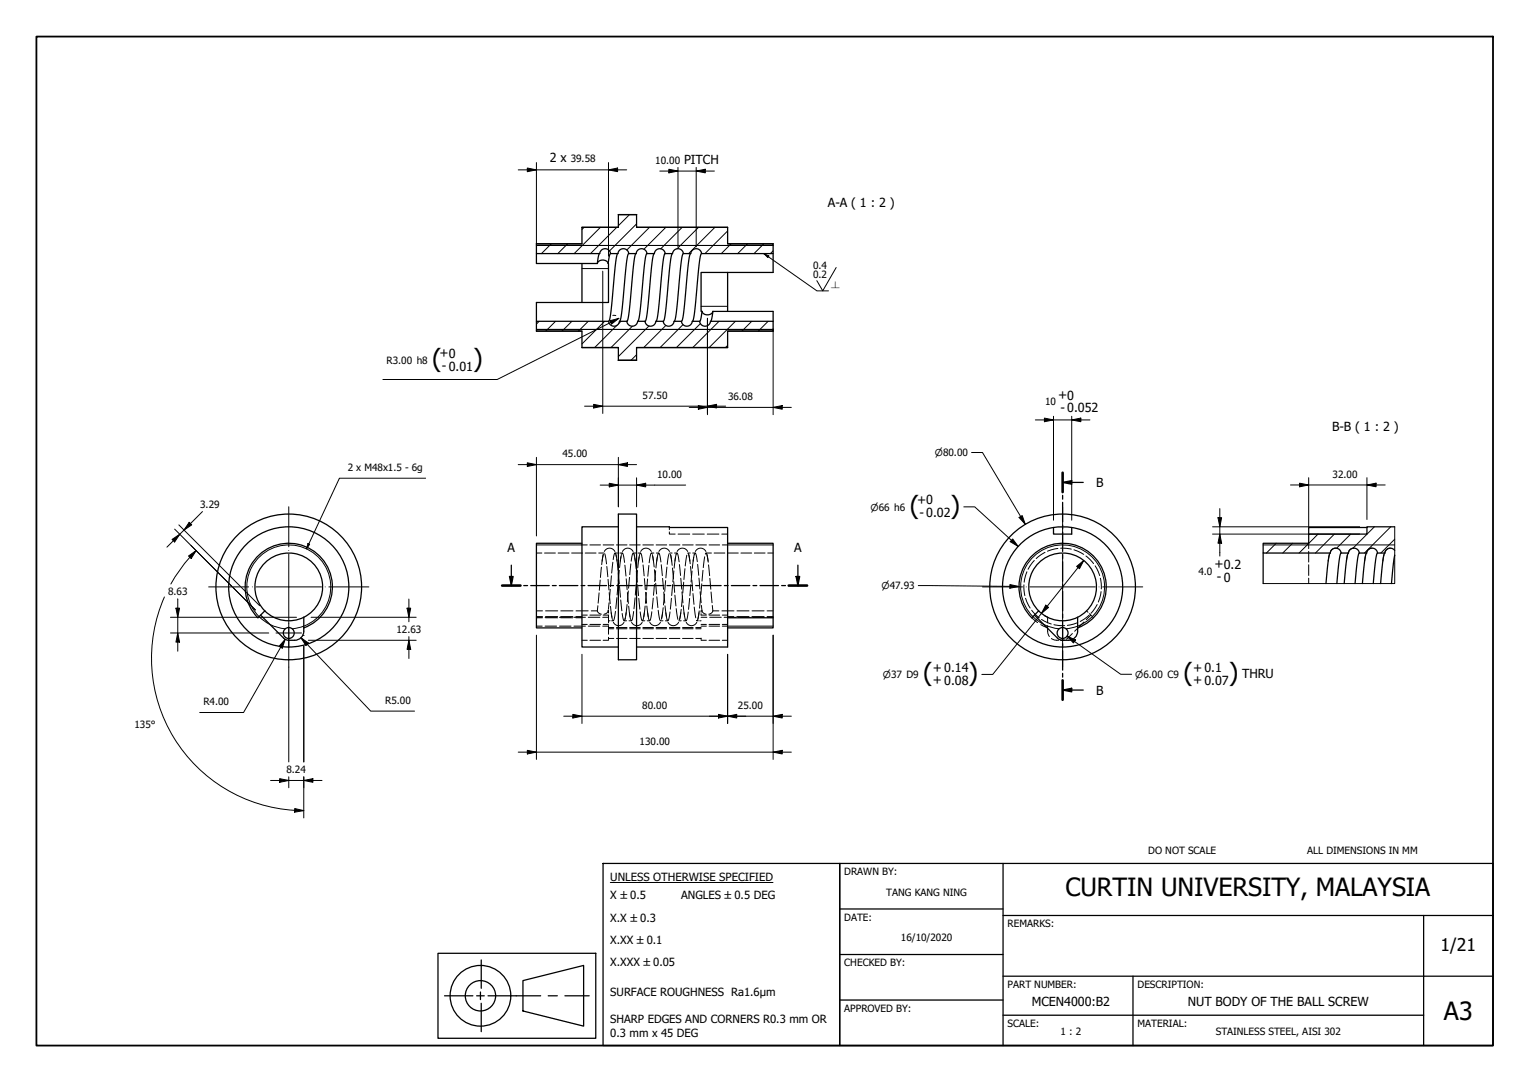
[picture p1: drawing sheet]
<svg xmlns="http://www.w3.org/2000/svg" width="420mm" height="297mm" viewBox="0 0 420 297" stroke-linecap="round" stroke-linejoin="round" font-family="sans-serif">
<!-- layer: Hatch (ISO) -->
<g fill="none" stroke="#000" stroke-width=".27">
<path d="M172.9 58.9l-3.1 3.1M151.4 66.9l-2.7 2.7M155.9 66.9l-2.7 2.7M160.4 62.4l-.6 .6M164.9 62.4l-7.2 7.2M169.4 62.4l-7.2 7.2M174.8 61.5l-7.4 7.4M178.3 62.4l-6.2 6.2M182.8 62.4l-6 6M184.7 69.5l-.1 .1M187.3 62.4l-5.9 5.9M191.8 62.4l-5.9 5.9"/>
<path d="M196.3 62.4l-7.2 7.2M199.8 63.4l-6.2 6.2M200.8 66.9l-2.7 2.7M205.3 66.9l-2.7 2.7M209.8 66.9l-2.7 2.7M212.3 68.9l-.7 .7M148.1 88.2l-.8 .8M152.6 88.2l-2.7 2.7M157 88.2l-2.6 2.7M161.5 88.2l-2.6 2.7M166 88.2l-6.2 6.2M169.4 89.3l-6.1 6.1"/>
<path d="M170.5 88.2l-.6 .7M173.7 89.5l-5.9 5.9M174.8 97.4l-1.5 1.5M178.2 89.5l-8.4 8.4M182.9 89.3l-6.1 6.1M187.6 89.1l-6.3 6.3M192.4 88.8l-6.6 6.6M197.5 88.2l-7.2 7.2M199.8 94.8l-.6 .6M202 88.2l-7.3 7.2M206.4 88.2l-2.6 2.7M210.9 88.2l-2.7 2.7"/>
<path d="M350.5 149.1l-2.7 2.7M354.9 149.1l-2.6 2.7M361.9 146.6l-5.1 5.2M366.4 146.6l-5.2 5.2M370.3 151.7l-.1 .1M370.9 146.6l-3.9 3.9M377.4 144.6l-5.9 5.9M381.9 144.6l-7.2 7.2M383 148l-3.8 3.8"/>
</g>
<!-- layer: Hidden (ISO) -->
<g fill="none" stroke="#000" stroke-width=".27">
<path d="M147.3 151.8h1.5M149.5 151.8h3M153.3 151.8h2.9M157 151.8h3M159.8 149.6h1.5M160.7 151.8h3M162 149.6h2.9M164.4 151.8h1.5M164.8 159.2l-.2 2.9M165.2 155.7l-.3 2.8M165.6 149.6h2.9M165.7 152.3l-.4 1.7"/>
<path d="M165.7 152.2l-.5 2.8M165.9 151.4a1.61 1.61 0 0 1 1.5-.9 1.61 1.61 0 0 1 1.5 .9M166.1 152l.5 2.8M166.6 155.5l.3 2.8M167 159l.2 3M167.9 158.1l-.2 2.9M168.3 154.4l-.3 2.9M168.9 151.8h.7M169.1 152.3l.4 1.7M169.3 152.8l-.4-1-.5 1.8M169.3 149.6h2.9M169.4 153.6l.3 2.9"/>
<path d="M169.8 157.3l.3 2.9M170.1 156.6l-.3 3M170.2 151.8h.7M170.5 152.8l-.4 3M170.7 152.3l-.4 1.7M170.7 152.1l.2-.3 .2 .3 .4 2.3M170.9 151.4a1.61 1.61 0 0 1 1.5-.9 1.61 1.61 0 0 1 1.5 .9M171.6 155.1l.3 3M172 158.9l.2 3M172.9 158.5l-.3 3M172.9 149.6h2.9M173.2 154.8l-.3 3"/>
<path d="M173.9 151.8h.7M174.1 152.3l.4 1.7M174.2 152.4l-.4-.5-.5 2.2M174.3 153.1l.4 3M174.8 156.8l.2 3M175.1 156.6l-.3 3M175.2 151.8h.7M175.5 152.9l-.4 3M175.7 152.3l-.4 1.7M175.7 152.1l.2-.3 .2 .4 .4 2.1M175.9 151.4a1.61 1.61 0 0 1 1.5-.9 1.61 1.61 0 0 1 1.5 .9M176.5 149.6h2.9"/>
<path d="M176.6 155.1l.3 3M177 158.8l.2 3.1M177.8 158.9l-.2 3M178.2 155.2l-.3 3M178.9 151.8h.7M179 152l-.1-.2-.3 .5-.3 2.2M179.1 152.3l.4 1.7M179.2 152.7l.4 3M179.7 156.4l.3 3M180.1 156.7l-.3 3M180.2 149.6h2.9M180.2 151.8h.7"/>
<path d="M180.5 152.9l-.4 3M180.7 152.3l-.4 1.7M180.7 152.2l.2-.4 .6 2.5M180.9 151.4a1.61 1.61 0 0 1 1.5-.9 1.61 1.61 0 0 1 1.5 .9M181.6 155l.3 3M182 158.8l.2 3M182.8 159.4l-.3 3M183.1 155.7l-.2 2.9M183.7 152l-.5 2.9M183.8 146v.6h1.6M183.8 144.8v.6M183.8 149.6h2.9"/>
<path d="M183.9 151.8h.7M184.5 154l-.4-1.7 .5 2.9M184.7 155.9l.2 3M185 159.7l.3 2.9M185 156.7l-.2 3M185.2 151.8h.7M185.3 154l.3-1.6 .4-.6 .5 2.4M185.5 153l-.4 3M185.9 151.4a1.61 1.61 0 0 1 1.5-.9 1.61 1.61 0 0 1 1.5 .9M186.2 146.6h3.2M186.6 155l.3 3M186.9 158.7l.3 3"/>
<path d="M187.4 149.6h3M187.8 159.8l-.3 3M188.1 156.1l-.3 3M188.6 152.4l-.4 3M188.9 151.8h.7M188.9 151.9l.6 2.9M189.1 152.3l.4 1.7M189.6 155.5l.3 3M190 159.2l.2 3M190 156.8l-.2 3M190.2 146.6h3.2M190.2 151.8h.7"/>
<path d="M190.3 154a2.53 2.53 0 0 1 .7-2.1l.5 2.3M190.5 153l-.4 3M190.9 151.4a1.61 1.61 0 0 1 1.5-.9 1.61 1.61 0 0 1 1.5 .9M191.1 149.6h2.9M191.6 154.9l.3 3M191.9 158.7l.3 3M193.1 156.6l-.3 2.9M193.5 152.9l-.4 2.9M193.7 152.1l.3-.2 .5 2.4M193.9 151.8h1.5M194.1 152.3l.4 1.7M194.2 146.6h3.2"/>
<path d="M194.6 155.1l.3 2.9M194.7 149.6h2.9M194.9 158.8l.3 3M196.1 151.8h3M198.2 146.6h1.6M198.4 149.6h1.4M199.8 151.8h2.9M203.5 151.8h2.9M207.2 151.8h2.9M210.8 151.8h1.5M282 157l-.8 2.8M284 153.9l-1.7 2.4"/>
<path d="M287 151.6l-2.4 1.7M290.5 150.6l-2.9 .7M291.3 150.5l2.9 .3M294.9 150.9l2.7 1.3M298.2 152.6l2.1 2.1M300.7 155.3l1.3 2.7M302.2 158.7l.2 3M359.4 149.1v1.5M359.4 151.4v2.9M359.4 155v3M359.4 158.7v1.5M365 152.3l-.3 1.7"/>
<path d="M366.8 150.5l-.8 .2-.7 .7M370 152.3l-.3 1.7M371.8 150.5l-.8 .2-.7 .7M375 152.3l-.3 1.7M376.8 150.5l-.8 .2-.7 .7M380 152.3l-.3 1.7M381.8 150.5l-.8 .2-.7 .7M147.3 167.7h1.7M147.3 169.5h1.6M147.3 169.6h1.7M147.3 169.3h1.7M147.3 171.9h1.6"/>
<path d="M149.7 169.5h3.1M149.7 171.9h3.1M149.8 169.6h3.3M149.8 169.3h3.3M149.8 167.7h3.4M153.6 169.5h3.2M153.6 171.9h3.2M154 169.6h3.3M154 169.3h3.3M154 167.7h3.3M157.6 169.5h3.2M157.6 171.9h3.2"/>
<path d="M158.1 169.6h1.7M158.1 169.3h1.7M158.2 167.7h3.3M159.8 168.9h1.5M159.8 175.8h1.5M159.8 171.4h1.5M161.6 169.5h3.1M161.6 171.9h3.1M162 168.9h2.9M162 175.8h2.9M162 171.4h2.9M162.4 167.7h1.6"/>
<path d="M164 167.7a1.26 1.26 0 0 0 1.1 .9M164.2 166.3l-.2 1.4M164.5 162.8l-.2 2.8M165.5 169.5h1.6M165.5 171.9h1.6M165.6 168.9h1.5v2.1M165.6 171.4h1.5M167 167.7a1.25 1.25 0 0 1-1.1 .9M167 167.7l.1 .6M167 167.5v.2M167.1 174.9v.9h-1.5M167.1 170.4h.4"/>
<path d="M167.1 171.7v2.4M167.1 175.3h1.5M167.1 172.3h1.5M167.1 172.6h1.5M167.3 165.5l-.2 1.7M167.3 162.7l.3 3M167.6 161.8l-.3 3M167.6 166.5l.4 3M167.8 168.2l.4 1.8M168 170.4h.4M168.4 170.8a1.61 1.61 0 0 0 1.5 1 1.61 1.61 0 0 0 1.5-1M169 167.8l-.4 2.3-.2 .3-.2-.2"/>
<path d="M169.3 175.3h2.9M169.3 172.3h2.9M169.3 172.6h2.9M169.4 164.1l-.3 3M169.7 160.3l-.2 3M170.1 161l.3 3M170.5 164.7l.3 3M170.9 168.4l.5 2 .3-.8M171.4 170.4h.7M172 168.2l-.4 1.8M172.2 165.9l-.3 3M172.3 162.7l.3 3"/>
<path d="M172.5 162.2l-.2 3M172.6 166.4l.4 3M172.7 170.4h.7M172.8 168.2l.4 1.8M172.9 175.3h2.9M172.9 172.3h2.9M172.9 172.6h2.9M173.4 170.8a1.61 1.61 0 0 0 1.5 1 1.61 1.61 0 0 0 1.5-1M174 167.9l-.4 2.2-.2 .3-.2-.3M174.4 164.1l-.3 3M174.7 160.4l-.2 3M175.1 160.6l.2 2.9"/>
<path d="M175.4 164.3l.3 2.9M175.8 168l.5 2.3 .1 .1 .2-.3M176.4 170.4h.7M176.5 175.3h3M176.5 172.3h3M176.5 172.6h3M177 168.2l-.4 1.8M177.2 166.4l-.4 2.9M177.3 162.6l.3 3M177.5 162.7l-.3 2.9M177.6 166.4l.4 3M177.7 170.4h.7"/>
<path d="M177.8 168.2l.3 1.8M178.4 170.8a1.61 1.61 0 0 0 1.5 1 1.61 1.61 0 0 0 1.5-1M179 167.9l-.6 2.5-.2-.3M179.4 164.2l-.3 3M179.7 160.4l-.2 3M180.1 160.1l.2 3M180.2 175.3h2.9M180.2 172.3h2.9M180.2 172.6h2.9M180.4 163.8l.3 3M180.7 167.5l.5 2.7 .1 .2h.8M182 168.2l-.4 1.8"/>
<path d="M182.1 166.8l-.4 3M182.3 162.5l.3 3.1M182.5 163.1l-.3 3M182.6 166.3l.4 3M182.7 170.4h.7M182.8 168.2l.3 1.8M183.4 170.8a1.61 1.61 0 0 0 1.5 1 1.61 1.61 0 0 0 1.5-1M183.8 175.3h2.9M183.8 172.3h2.9M183.8 172.6h2.9M184 168l-.5 2.4-.3-.4M184.4 164.2l-.3 3"/>
<path d="M184.7 160.5l-.2 3M185.3 163.4l.3 3M185.7 167.1l.5 2.9M186.4 170.4h.7M187 168.2l-.4 1.8M187.1 167.3l-.5 2.9M187.3 162.5l.2 3M187.4 163.6l-.2 2.9M187.4 175.3h2.9M187.4 172.3h2.9M187.4 172.6h2.9M187.6 166.3l.4 2.9"/>
<path d="M187.7 170.4h.7M188.4 170.8a1.61 1.61 0 0 0 1.5 1 1.61 1.61 0 0 0 1.5-1M189 168l-.5 2.4a2.55 2.55 0 0 1-.7-2.2M189.4 164.3l-.3 3M189.7 160.5l-.3 3M190.3 162.9l.3 3M190.6 166.7l.5 2.9M191.1 175.3h1.4M191.1 172.3h1.4M191.1 172.6h1.4M191.4 170.4h.4M192 168.2l-.4 1.8"/>
<path d="M192 167.7l-.4 2.3-.2 .4-.1-.1M192.1 170.4h.4M192.3 162.4l.2 3.1M192.4 164l-.3 3M192.5 175.6v.2h1.5M192.5 169.5h1.6M192.5 168.5v.4h1.5M192.5 175.2v.2M192.5 171.9h1.5M192.5 171.4h1.5M192.6 167.7l-.1 .4M192.6 166.2l.2 1.5"/>
<path d="M192.7 167.7h.1M192.7 160.3l-.2 2.9M192.8 167.7a1.26 1.26 0 0 0 1.1 .9M194.7 168.9h2.9M194.7 175.8h2.9M194.7 171.9h2.9M194.7 171.4h2.9M194.9 169.5h3.2M195.3 162.5l.2 3M195.6 166.2l.2 1.5M195.8 167.7a1.25 1.25 0 0 1-1.1 .9M195.8 167.7h1.6"/>
<path d="M198.2 167.7h3.4M198.4 168.9h1.4M198.4 175.8h1.4M198.4 171.9h1.4M198.4 171.4h1.4M198.9 169.5h3.1M199.8 169.3h1.7M202.3 169.3h3.3M202.4 167.7h3.3M202.8 169.5h3.2M206.5 169.3h3.3M206.5 167.7h3.3"/>
<path d="M206.8 169.5h3.1M210.6 169.3h1.7M210.7 167.7h1.6M210.7 169.5h1.6M281.2 160.6l.2 2.9M281.6 164.2l1.3 2.7M283.3 167.5l2.1 2.1M283.3 169.6l1.6 1.3M285.8 171.5l1.9 .9M286 170l2.7 1.3M287.7 171.7a3.6 3.6 0 0 0 .5 3M287.7 169.5v1.5"/>
<path d="M288.7 175.3l.8 .4 1.2 .1M289.4 171.5l3 .2M292.3 175.7l-1 .1M294.5 173.9l-1.7 1.6M296 170.9l-2.9 .8M297.7 170.8l-2.6 2.5M298.4 167.7l.4 .4M299.1 168.9l-2.5 1.7M299.2 168.5l.6 .6M299.5 168.9l-1.2 1.2M300 169.4l.3 .2M301.3 166l-1.7 2.4"/>
<path d="M302.4 162.4l-.8 2.9"/>
</g>
<!-- layer: Visible (ISO) -->
<g fill="none" stroke="#000" stroke-width=".35">
<path d="M169.8 58.9h.1M169.8 58.9h5M174.8 58.9h-5v3.5h-10v4.5h-12.5v2.7h17.4a1.5 1.5 0 0 1 1.5-1.3 1.5 1.5 0 0 1 1.5 1.3M174.8 58.9v3.5h25v4.5h12.5v2.7h-19.6M174.8 58.9h.1M147.3 69.6v2.7h16.7M147.3 66.9h12.5M147.3 66.9h.1M159.8 72.3v10.7M159.8 62.4h.1M159.8 62.4h10M164 72.3a1.64 1.64 0 0 1 1.5-.9 1.64 1.64 0 0 1 1.5 .9"/>
<path d="M164.6 69.6l-.6 2.7M167 72.3l.1 10.7h-19.8v5.2M167.7 69.6h2a1.5 1.5 0 0 1 1.5-1.3 1.5 1.5 0 0 1 1.5 1.3M167.7 69.6l-.3 .5-.4 2.2M169.6 69.6a58.5 58.5 0 0 0-1.4 11.5l-.4 4.6a3.9 3.9 0 0 1-.7 2.5M172.7 69.6h2a1.5 1.5 0 0 1 1.5-1.3 1.5 1.5 0 0 1 1.5 1.3M172.7 69.6a13 13 0 0 0-1 5.4l-.2 2.6a54.2 54.2 0 0 1-1.3 10.6M174.6 69.6a62.6 62.6 0 0 0-1.5 12.4l-.3 3.7a3.9 3.9 0 0 1-.7 2.5M174.8 62.4h25M177.7 69.6h2a1.5 1.5 0 0 1 1.5-1.3 1.5 1.5 0 0 1 1.5 1.3M177.7 69.6a12.7 12.7 0 0 0-1 5.4l-.2 2.6a55.4 55.4 0 0 1-1.3 10.6M179.6 69.6a58.5 58.5 0 0 0-1.4 11.5l-.4 4.6a3.9 3.9 0 0 1-.7 2.5"/>
<path d="M182.7 69.6h2a1.5 1.5 0 0 1 1.5-1.3 1.5 1.5 0 0 1 1.5 1.3M182.7 69.6a12.7 12.7 0 0 0-1 5.4l-.2 2.6a54.2 54.2 0 0 1-1.3 10.6M184.6 69.6a62.9 62.9 0 0 0-1.5 12.4l-.3 3.7a3.8 3.8 0 0 1-.7 2.5M187.7 69.6h2a1.5 1.5 0 0 1 1.5-1.3 1.5 1.5 0 0 1 1.5 1.3M187.7 69.6a12.7 12.7 0 0 0-1 5.4l-.2 2.6a54.2 54.2 0 0 1-1.3 10.6M189.6 69.6a62.9 62.9 0 0 0-1.5 12.4l-.4 3.7a3.9 3.9 0 0 1-.6 2.5M192.7 69.6a12.7 12.7 0 0 0-1 5.4l-.2 2.6a54.2 54.2 0 0 1-1.3 10.6M199.8 74.8v10.7M199.8 66.9h12.5M199.8 62.4h.1M212.3 69.6v5.2h-19.8v10.7h.3M212.3 66.9h.1"/>
<path d="M147.3 90.9h12.5M147.3 90.9h.1M159.8 95.4h.1M159.8 95.4h10M167.1 88.2a1.5 1.5 0 0 0 1.5 1.4 1.5 1.5 0 0 0 1.5-1.4h2M167.1 88.2h-19.8v2.7h12.5v4.5h10v3.5M169.8 98.9h.1M169.8 98.9h5M172.1 88.2a1.5 1.5 0 0 0 1.5 1.4 1.5 1.5 0 0 0 1.5-1.4h2M174.8 95.4h25M174.8 98.9h.1M177.1 88.2a1.5 1.5 0 0 0 1.5 1.4 1.5 1.5 0 0 0 1.5-1.4"/>
<path d="M180.1 88.2h2M182.1 88.2a1.5 1.5 0 0 0 1.5 1.4 1.5 1.5 0 0 0 1.5-1.4h2M187.1 88.2a1.5 1.5 0 0 0 1.5 1.4 1.5 1.5 0 0 0 1.5-1.4h2M192.1 88.2a1.5 1.5 0 0 0 1.5 1.4 1.5 1.5 0 0 0 1.5-1.4h17.2v2.7h-12.5v4.5h-25v3.5h-5M192.8 85.5a4.4 4.4 0 0 1-.7 2.7M192.8 85.5a1.64 1.64 0 0 0 1.5 .9 1.64 1.64 0 0 0 1.5-.9M195.8 85.5l-.6 2.7M195.8 85.5h16.5v2.7M199.8 90.9h12.5M199.8 95.4h.1M212.3 90.9h.1M159.8 149.1h-12.5v23.3h12.5"/>
<path d="M169.8 144.6h-10v33h10M169.8 141.1h5v40h-5zM174.8 144.6l25 .2v32.8h-25M199.8 149.1h12.5v23.3h-12.5M289.3 144.8v1.8h5v-1.8M289.3 144.8a16.5 16.5 0 0 0-11.3 25.3 16.5 16.5 0 0 0 27.7 0 16.5 16.5 0 0 0-11.4-25.3M289.3 144.8l2.1-.2 2.9 .2M346.9 151.8v8.4M365.3 151.8a30.5 30.5 0 0 0-1.2 8.4M365.3 151.8a1.5 1.5 0 0 1 1.5-1.3 1.5 1.5 0 0 1 1.5 1.3M368.3 151.8a30.1 30.1 0 0 0-1.2 8.4M368.3 151.8h2"/>
<path d="M370.3 151.8a30.5 30.5 0 0 0-1.2 8.4M370.3 151.8a1.5 1.5 0 0 1 1.5-1.3 1.5 1.5 0 0 1 1.5 1.3M373.3 151.8a30.5 30.5 0 0 0-1.2 8.4M373.3 151.8h2M375.3 151.8a30.5 30.5 0 0 0-1.2 8.4M375.3 151.8a1.5 1.5 0 0 1 1.5-1.3 1.5 1.5 0 0 1 1.5 1.3M375.4 144.8h-16v1.8M378.3 151.8a30.5 30.5 0 0 0-1.2 8.4M378.3 151.8h2M380.3 151.8a29.9 29.9 0 0 0-1.2 8.4M383 152.4l-.9 7.8M383 151.1a1.5 1.5 0 0 0-1.6-.6 1.5 1.5 0 0 0-1.1 1.3"/>
<path d="M383 144.6h-7.6v2h-16v2.5h-12.5v2.7h18.4M71.6 168.9l6.3 6.3M72.7 167.7a9.3 9.3 0 0 1 .8-13.8 9.3 9.3 0 0 1 13.6 2.2 9.3 9.3 0 0 1-3.7 13.4M72.7 167.7a9.3 9.3 0 0 0 10.7 1.8M72.7 167.7l-1.9 1.9a12 12 0 0 1 1.3-18.1 12 12 0 0 1 17.7 3.9 12 12 0 0 1-6.4 17M83.4 169.5v3.8a2.5 2.5 0 0 1-2.5 2.5 3.8 3.8 0 0 1-2.7-.4l-.3-.2M199.8 169.6h12.5M284.1 168.9l6.6 6.5a5.1 5.1 0 0 0 3.8 .1 2.5 2.5 0 0 0 1.4-2.2v-3.8M285.2 167.7l-1.9 1.9a12 12 0 0 1 1.3-18.1 12 12 0 0 1 17.7 3.9 12 12 0 0 1-6.4 17"/>
<circle cx="79.3" cy="161.1" r="20"/>
<circle cx="79.3" cy="173.8" r="1.5"/>
<circle cx="79.3" cy="161.1" r="16.5"/>
<circle cx="291.8" cy="161.1" r="20"/>
<circle cx="291.8" cy="161.1" r="9.3"/>
<circle cx="291.8" cy="173.8" r="1.5"/>
</g>
<!-- layer: Visible Narrow (ISO) -->
<path d="M147.3 67.4h65M159.8 73.7h7.3M147.3 90.4h65M192.5 84.1h7.3M147.3 149.6h12.5M199.8 149.6h12.5M346.9 149.6h36.1M383 144.6v15.6h-36.1M78.3 172.6a11.5 11.5 0 0 1-8.8-17.5 11.5 11.5 0 0 1 19.6 0 11.5 11.5 0 0 1-8.9 17.5M199.8 171.9h12.5M290.9 172.6a11.5 11.5 0 0 1-8.9-17.5 11.5 11.5 0 0 1 19.6 0 11.5 11.5 0 0 1-8.8 17.5" fill="none" stroke="#000" stroke-width=".27"/>
<!-- layer: Section Line (ISO) -->
<g fill="none" stroke="#000" stroke-width=".35">
<path d="M291.8 132.4l2.5-.5v1zM291.8 129.8v5.3M291.8 136v1M291.8 137.9v5.4M291.8 132.4h5.7M139.9 158.3h1l-.5 2.5zM140.4 155.2v5.6M218.6 158.3h1l-.5 2.5zM219.1 155.2v5.6M291.8 144.1v1.1M291.8 146.1v5.3M291.8 152.3v1"/>
<path d="M291.8 154.2v5.3M137.9 160.8h5M143.8 160.8h1.1M145.7 160.8h5.1M151.7 160.8h1M153.6 160.8h5.1M159.6 160.8h1M161.5 160.8h5.1M167.4 160.8h1.1M169.4 160.8h5M175.3 160.8h1.1M177.2 160.8h5.1"/>
<path d="M183.2 160.8h1M185.1 160.8h5.1M191 160.8h1.1M193 160.8h5M198.9 160.8h1.1M200.8 160.8h5.1M206.8 160.8h1M208.7 160.8h5.1M214.7 160.8h1M216.6 160.8h5M291.8 160.4v1.1M291.8 162.3v5.4"/>
<path d="M291.8 168.6v1M291.8 170.5v5.3M291.8 176.7v1.1M291.8 178.6v5.4M291.8 189.4l2.5-.5v1zM291.8 184.8v1.1M291.8 186.8v5.3M291.8 189.4h5.7"/>
</g>
<path d="M291.8 129.8v5.3M137.9 160.8h5M216.6 160.8h5M291.8 186.8v5.3" fill="none" stroke="#000" stroke-width=".7"/>
<g fill="#000">
<path d="M291.8 132.4l2.5-.5v1z" fill-rule="evenodd"/>
<path d="M139.9 158.3h1l-.5 2.5z" fill-rule="evenodd"/>
<path d="M218.6 158.3h1l-.5 2.5z" fill-rule="evenodd"/>
<path d="M291.8 189.4l2.5-.5v1z" fill-rule="evenodd"/>
</g>
<!-- layer: Border (ISO) -->
<path d="M10 10h400v277h-400z" fill="none" stroke="#000" stroke-width=".5"/>
<!-- layer: Title (ISO) -->
<g fill="none" stroke="#000" stroke-width=".35">
<path d="M165.6 237h65v50h-65zM230.6 237h179.4v50h-179.4zM275.5 237v50M230.6 249.5h44.9M275.5 251.3h134.5M391 251.3v35.7M120.3 261.7h43.3v23.3h-43.3zM122.1 273.4h7.8M130.9 273.4h2.1M131.9 272.3v2.1M132.2 263.5v7.8M132.2 275.4v7.8"/>
<path d="M134 273.4h14.5M143.6 269.2l16.7-4.2v16.7l-16.7-4.2zM150.5 273.4h2.6M155.1 273.4h6.7M230.6 274.5h44.9M230.6 262h44.9M275.5 278.7h115.5M275.5 268h134.5M311.1 268v19"/>
<circle cx="131.9" cy="273.4" r="8.3"/>
<circle cx="131.9" cy="273.4" r="4.2"/>
</g>
<path d="M167.6 242.3h44.7" fill="none" stroke="#000" stroke-width=".27"/>
<!-- layer: Dimension (ISO) -->
<g fill="none" stroke="#000" stroke-width=".27">
<path d="M142.3 46.6h29.8M144.8 46.1l2.5 .5-2.5 .5zM147.3 44.6v23M167.1 46.6l2.5-.5v1zM167.1 44.6v25.7M181.2 47h15M183.7 46.5l2.5 .5-2.5 .5zM186.2 46v21.8M191.2 47l2.5-.5v1zM191.2 46v21.8M165.5 74.4v39.1M167.5 88.1l2.5-.7-2.1 1.6z"/>
<path d="M168.3 86.6h.8M170 87.4l-33.5 16.8h-31.4M194.3 87.4v26.4M212.3 90.2v23.6M160.5 111.5h38.8M163 111l2.5 .5-2.5 .5zM189.3 111.8h28M191.8 111.3l2.5 .5-2.5 .5zM194.3 111.5l2.5-.5v1zM212.3 111.8l2.5-.5v1zM284.3 115.3h15M286.8 114.8l2.5 .5-2.5 .5z"/>
<path d="M289.3 114.3v28.5M294.3 115.3l2.5-.5v1zM294.3 114.3v28.5M142.3 127.6h32.5M144.8 127l2.5 .6-2.5 .4zM147.3 125.6v21.5M164.8 133.2h23.5M167.3 132.7l2.5 .5-2.5 .5zM169.8 127.6l2.5-.6v1zM169.8 125.6v13.5M174.8 133.2l2.5-.5v1zM174.8 131.2v7.9"/>
<path d="M264.7 139.1h3l11.9 10.9M266.8 124.2h3l11.8 19.7M335 139.6v13.1M354.4 133.1h26M356.9 132.6l2.5 .5-2.5 .5zM359.4 131.1v13.5M375.4 133.1l2.5-.5v1zM375.4 131.1v11.5M47.2 148.1l2.2-1.4-1.4 2.1zM48 145.3l15.7 15.7M49.1 144.1l17 16.9M51.8 152.6l2.1-1.4-1.4 2.1z"/>
<path d="M51.9 143.4l.8 .7-2.2 1.4zM53.9 151.2a41.7 41.7 0 0 0-7 9.1M55.6 140.4l-9.8 9.8M278.1 148l1.5 2-2.2-1.3zM279.9 142.1l.8-.6 .9 2.4zM295.7 155.5l1.9-1.6-1.2 2.2zM297.6 153.9l-25 31.2h-3M333 144.6h40.4M333 146.6h40.4M334.5 142.1h1l-.5 2.5zM335 146.6l.5 2.5h-1zM45.1 163.9a41.8 41.8 0 0 0 38.3 58.6"/>
<path d="M46.8 169.5h32.4M46.8 173.8h27M48.3 167h1l-.5 2.5zM48.8 173.8l.5 2.5h-1zM48.8 164.4v14.4M63.9 161.2l6.2 6.3M66.2 161.2l5.1 5.1M78.3 175.5l-.8 2.4-.9-.5zM78.3 175.5l-11.4 20.1h-12.1M79.4 169.5h2M82.6 175.1l2.1 1.5-.7 .6zM82.6 175.1l19.2 20.1h12"/>
<path d="M83.4 174.4v.1M83.4 177.4v31.8M84.7 175.8h29.6M85.4 169.5h28.9M111.8 167h1l-.5 2.5zM112.3 175.8l.5 2.5h-1zM112.3 164.5v6.2M112.3 174.8v6M147.3 174.4v34.1M159.8 179.6v19M199.8 179.6v19M212.3 174.4v34.1"/>
<path d="M252.2 160.8l27.6 .2M277.3 160.5l2.5 .5-2.5 .5zM286.8 169l.9 .5M287.2 166.1l.8 .6-2 1.7zM293 174.6l2.4 1.1-.6 .8zM293 174.6l14.8 10.5h3M79.3 183.1v26.1M154.8 196.6h62.5M157.3 196.1l2.5 .5-2.5 .5zM197.3 196.1l2.5 .5-2.5 .5zM199.8 196.6l2.5-.5v1zM212.3 196.6l2.5-.5v1z"/>
<path d="M74.3 214.3h14.1M76.8 213.8l2.5 .5-2.5 .5zM79.3 213.3v3M83.4 214.3l2.5-.5v1zM83.4 213.3v11.2M142.3 206.5h75M144.8 206l2.5 .5-2.5 .5zM212.3 206.5l2.5-.5v1zM80.9 222l2.5 .5-2.5 .5z"/>
</g>
<g fill="#000">
<path d="M144.8 46.1l2.5 .5-2.5 .5z" fill-rule="evenodd"/>
<path d="M167.1 46.6l2.5-.5v1z" fill-rule="evenodd"/>
<path d="M183.7 46.5l2.5 .5-2.5 .5z" fill-rule="evenodd"/>
<path d="M191.2 47l2.5-.5v1z" fill-rule="evenodd"/>
<path d="M167.5 88.1l2.5-.7-2.1 1.6z" fill-rule="evenodd"/>
<path d="M163 111l2.5 .5-2.5 .5z" fill-rule="evenodd"/>
<path d="M191.8 111.3l2.5 .5-2.5 .5z" fill-rule="evenodd"/>
<path d="M194.3 111.5l2.5-.5v1z" fill-rule="evenodd"/>
<path d="M212.3 111.8l2.5-.5v1z" fill-rule="evenodd"/>
<path d="M286.8 114.8l2.5 .5-2.5 .5z" fill-rule="evenodd"/>
<path d="M294.3 115.3l2.5-.5v1z" fill-rule="evenodd"/>
<path d="M144.8 127l2.5 .6-2.5 .4z" fill-rule="evenodd"/>
<path d="M167.3 132.7l2.5 .5-2.5 .5z" fill-rule="evenodd"/>
<path d="M169.8 127.6l2.5-.6v1z" fill-rule="evenodd"/>
<path d="M174.8 133.2l2.5-.5v1z" fill-rule="evenodd"/>
<path d="M356.9 132.6l2.5 .5-2.5 .5z" fill-rule="evenodd"/>
<path d="M375.4 133.1l2.5-.5v1z" fill-rule="evenodd"/>
<path d="M47.2 148.1l2.2-1.4-1.4 2.1z" fill-rule="evenodd"/>
<path d="M51.9 143.4l.8 .7-2.2 1.4z" fill-rule="evenodd"/>
<path d="M51.8 152.6l2.1-1.4-1.4 2.1z" fill-rule="evenodd"/>
<path d="M278.1 148l1.5 2-2.2-1.3z" fill-rule="evenodd"/>
<path d="M279.9 142.1l.8-.6 .9 2.4z" fill-rule="evenodd"/>
<path d="M295.7 155.5l1.9-1.6-1.2 2.2z" fill-rule="evenodd"/>
<path d="M334.5 142.1h1l-.5 2.5z" fill-rule="evenodd"/>
<path d="M335 146.6l.5 2.5h-1z" fill-rule="evenodd"/>
<path d="M48.3 167h1l-.5 2.5z" fill-rule="evenodd"/>
<path d="M48.8 173.8l.5 2.5h-1z" fill-rule="evenodd"/>
<path d="M78.3 175.5l-.8 2.4-.9-.5z" fill-rule="evenodd"/>
<path d="M82.6 175.1l2.1 1.5-.7 .6z" fill-rule="evenodd"/>
<path d="M111.8 167h1l-.5 2.5z" fill-rule="evenodd"/>
<path d="M112.3 175.8l.5 2.5h-1z" fill-rule="evenodd"/>
<path d="M277.3 160.5l2.5 .5-2.5 .5z" fill-rule="evenodd"/>
<path d="M287.2 166.1l.8 .6-2 1.7z" fill-rule="evenodd"/>
<path d="M293 174.6l2.4 1.1-.6 .8z" fill-rule="evenodd"/>
<path d="M157.3 196.1l2.5 .5-2.5 .5z" fill-rule="evenodd"/>
<path d="M197.3 196.1l2.5 .5-2.5 .5z" fill-rule="evenodd"/>
<path d="M199.8 196.6l2.5-.5v1z" fill-rule="evenodd"/>
<path d="M212.3 196.6l2.5-.5v1z" fill-rule="evenodd"/>
<path d="M76.8 213.8l2.5 .5-2.5 .5z" fill-rule="evenodd"/>
<path d="M83.4 214.3l2.5-.5v1z" fill-rule="evenodd"/>
<path d="M144.8 206l2.5 .5-2.5 .5z" fill-rule="evenodd"/>
<path d="M212.3 206.5l2.5-.5v1z" fill-rule="evenodd"/>
<path d="M80.9 222l2.5 .5-2.5 .5z" fill-rule="evenodd"/>
</g>
<!-- layer: Center Mark (ISO) -->
<g fill="none" stroke="#000" stroke-width=".27">
<path d="M79.3 139.1v11M291.8 139.1v11M79.3 151.1h.1M79.3 152.1v18M291.8 151.1h.1M291.8 152.1v18M57.3 161.1h11M69.3 161.1h.1M70.3 161.1h18M75.8 173.8h7M79.3 170.3v7M79.3 171.1h.1"/>
<path d="M79.3 172.1v11M89.3 161.1h.1M90.3 161.1h11M269.8 161.1h11M281.8 161.1h.1M282.8 161.1h18M291.8 171.1h.1M291.8 172.1v11M301.8 161.1h.1M302.8 161.1h11"/>
</g>
<!-- layer: Symbol (ISO) -->
<path d="M209.8 69.6l1.3 .7-.3 .4zM209.8 69.6l14.5 10.3h3.2M229.6 73.4l-3.7 6.4-1.6-2.8M116.9 131.3h-23.7l-9 19.4M84.6 149.2l.4 .2-.8 1.3z" fill="none" stroke="#000" stroke-width=".27"/>
<g fill="#000">
<path d="M209.8 69.6l1.3 .7-.3 .4z" fill-rule="evenodd"/>
<path d="M84.6 149.2l.4 .2-.8 1.3z" fill-rule="evenodd"/>
</g>
<g font-size="6.9">
<text x="118.7" y="100.8">(</text>
<text x="129.9" y="100.8">)</text>
<text x="249.9" y="141.1">(</text>
<text x="261" y="141.1">)</text>
<text x="253.6" y="187.1">(</text>
<text x="266" y="187.1">)</text>
<text x="325" y="187">(</text>
<text x="337.4" y="187">)</text>
<text x="292.6" y="246.1">CURTIN UNIVERSITY, MALAYSIA</text>
<text x="396.5" y="280">A3</text>
</g>
<text font-size="4.8" x="395.6" y="261.1">1/21</text>
<g font-size="3.4">
<text x="151" y="44.6">2 x</text>
<text x="187.9" y="44.9">PITCH</text>
<text x="227.3" y="56.9">A-A ( 1 : 2 )</text>
<text x="120.7" y="98.1">+0</text>
<text x="121.4" y="101.6">- 0.01</text>
<text x="290.6" y="109.6">+0</text>
<text x="291.2" y="113.1">- 0.052</text>
<text x="365.8" y="118.2">B-B ( 1 : 2 )</text>
<text x="301" y="133.7">B</text>
<text x="251.9" y="138.3">+0</text>
<text x="252.5" y="141.8">- 0.02</text>
<text x="139.4" y="151.7">A</text>
<text x="218.1" y="151.7">A</text>
<text x="333.6" y="156">+0.2</text>
<text x="334.2" y="159.5">- 0</text>
<text x="256.2" y="184.5">+ 0.14</text>
<text x="327.6" y="184.4">+ 0.1</text>
<text x="256.2" y="187.8">+ 0.08</text>
<text x="301" y="190.7">B</text>
<text x="327.6" y="187.8">+ 0.07</text>
<text x="341.1" y="186.1">THRU</text>
<text x="283.4" y="276.2">MCEN4000:B2</text>
<text x="326.2" y="276.2">NUT BODY OF THE BALL SCREW</text>
</g>
<g font-size="3.1">
<text x="167.6" y="241.8">UNLESS OTHERWISE SPECIFIED</text>
<text x="167.6" y="246.9">X ±0.5</text>
<text x="187.1" y="246.9">ANGLES ±0.5 DEG</text>
<text x="167.6" y="253">X.X ±0.3</text>
<text x="167.6" y="259.1">X.XX ±0.1</text>
<text x="167.6" y="265.1">X.XXX ±0.05</text>
<text x="167.6" y="273.5">SURFACE ROUGHNESS Ra1.6µm</text>
<text x="167.6" y="280.9">SHARP EDGES AND CORNERS R0.3 mm OR</text>
<text x="167.6" y="284.6">0.3 mm x 45 DEG</text>
</g>
<g font-size="2.7">
<text x="156.7" y="44.6">39.58</text>
<text x="180" y="44.9">10.00</text>
<text x="223.3" y="73.8">0.4</text>
<text x="223.3" y="76.4">0.2</text>
<text x="106.1" y="99.9">R3.00 h8</text>
<text x="176.5" y="109.5">57.50</text>
<text x="199.9" y="109.8">36.08</text>
<text x="287" y="111.3">10</text>
<text x="154.4" y="125.5">45.00</text>
<text x="95.5" y="129.2">2 x M48x1.5 - 6g</text>
<text x="180.5" y="131.1">10.00</text>
<text x="366" y="131.1">32.00</text>
<text x="55" y="139.4">3.29</text>
<text x="329.1" y="157.7">4.0</text>
<text x="46.1" y="163.4">8.63</text>
<text x="108.9" y="173.7">12.63</text>
<text x="55.8" y="193.6">R4.00</text>
<text x="105.8" y="193.2">R5.00</text>
<text x="176.4" y="194.6">80.00</text>
<text x="202.6" y="194.6">25.00</text>
<text x="36.9" y="199.8">135°</text>
<text x="175.6" y="204.4">130.00</text>
<text x="78.7" y="212.2">8.24</text>
<text x="315.3" y="234.4">DO NOT SCALE</text>
<text x="359" y="234.4">ALL DIMENSIONS IN MM</text>
<text x="231.9" y="240.3">DRAWN BY:</text>
<text x="243.4" y="245.9">TANG KANG NING</text>
<text x="231.9" y="252.8">DATE:</text>
<text x="276.7" y="254.6">REMARKS:</text>
<text x="247.4" y="258.2">16/10/2020</text>
<text x="231.9" y="265.3">CHECKED BY:</text>
<text x="276.7" y="271.2">PART NUMBER:</text>
<text x="312.4" y="271.3">DESCRIPTION:</text>
<text x="231.9" y="277.8">APPROVED BY:</text>
<text x="276.7" y="282">SCALE:</text>
<text x="312.4" y="282">MATERIAL:</text>
<text x="291.3" y="284">1 : 2</text>
<text x="333.9" y="284">STAINLESS STEEL, AISI 302</text>
</g>
<g font-size="2.6">
<text x="256.7" y="125.2">⌀80.00</text>
<text x="239.1" y="140.2">⌀66 h6</text>
<text x="242.1" y="161.7">⌀47.93</text>
<text x="242.4" y="186.1">⌀37 D9</text>
<text x="311.8" y="186.1">⌀6.00 C9</text>
</g>
<text font-size="1.6" x="228.1" y="79">⟂</text>
</svg>
